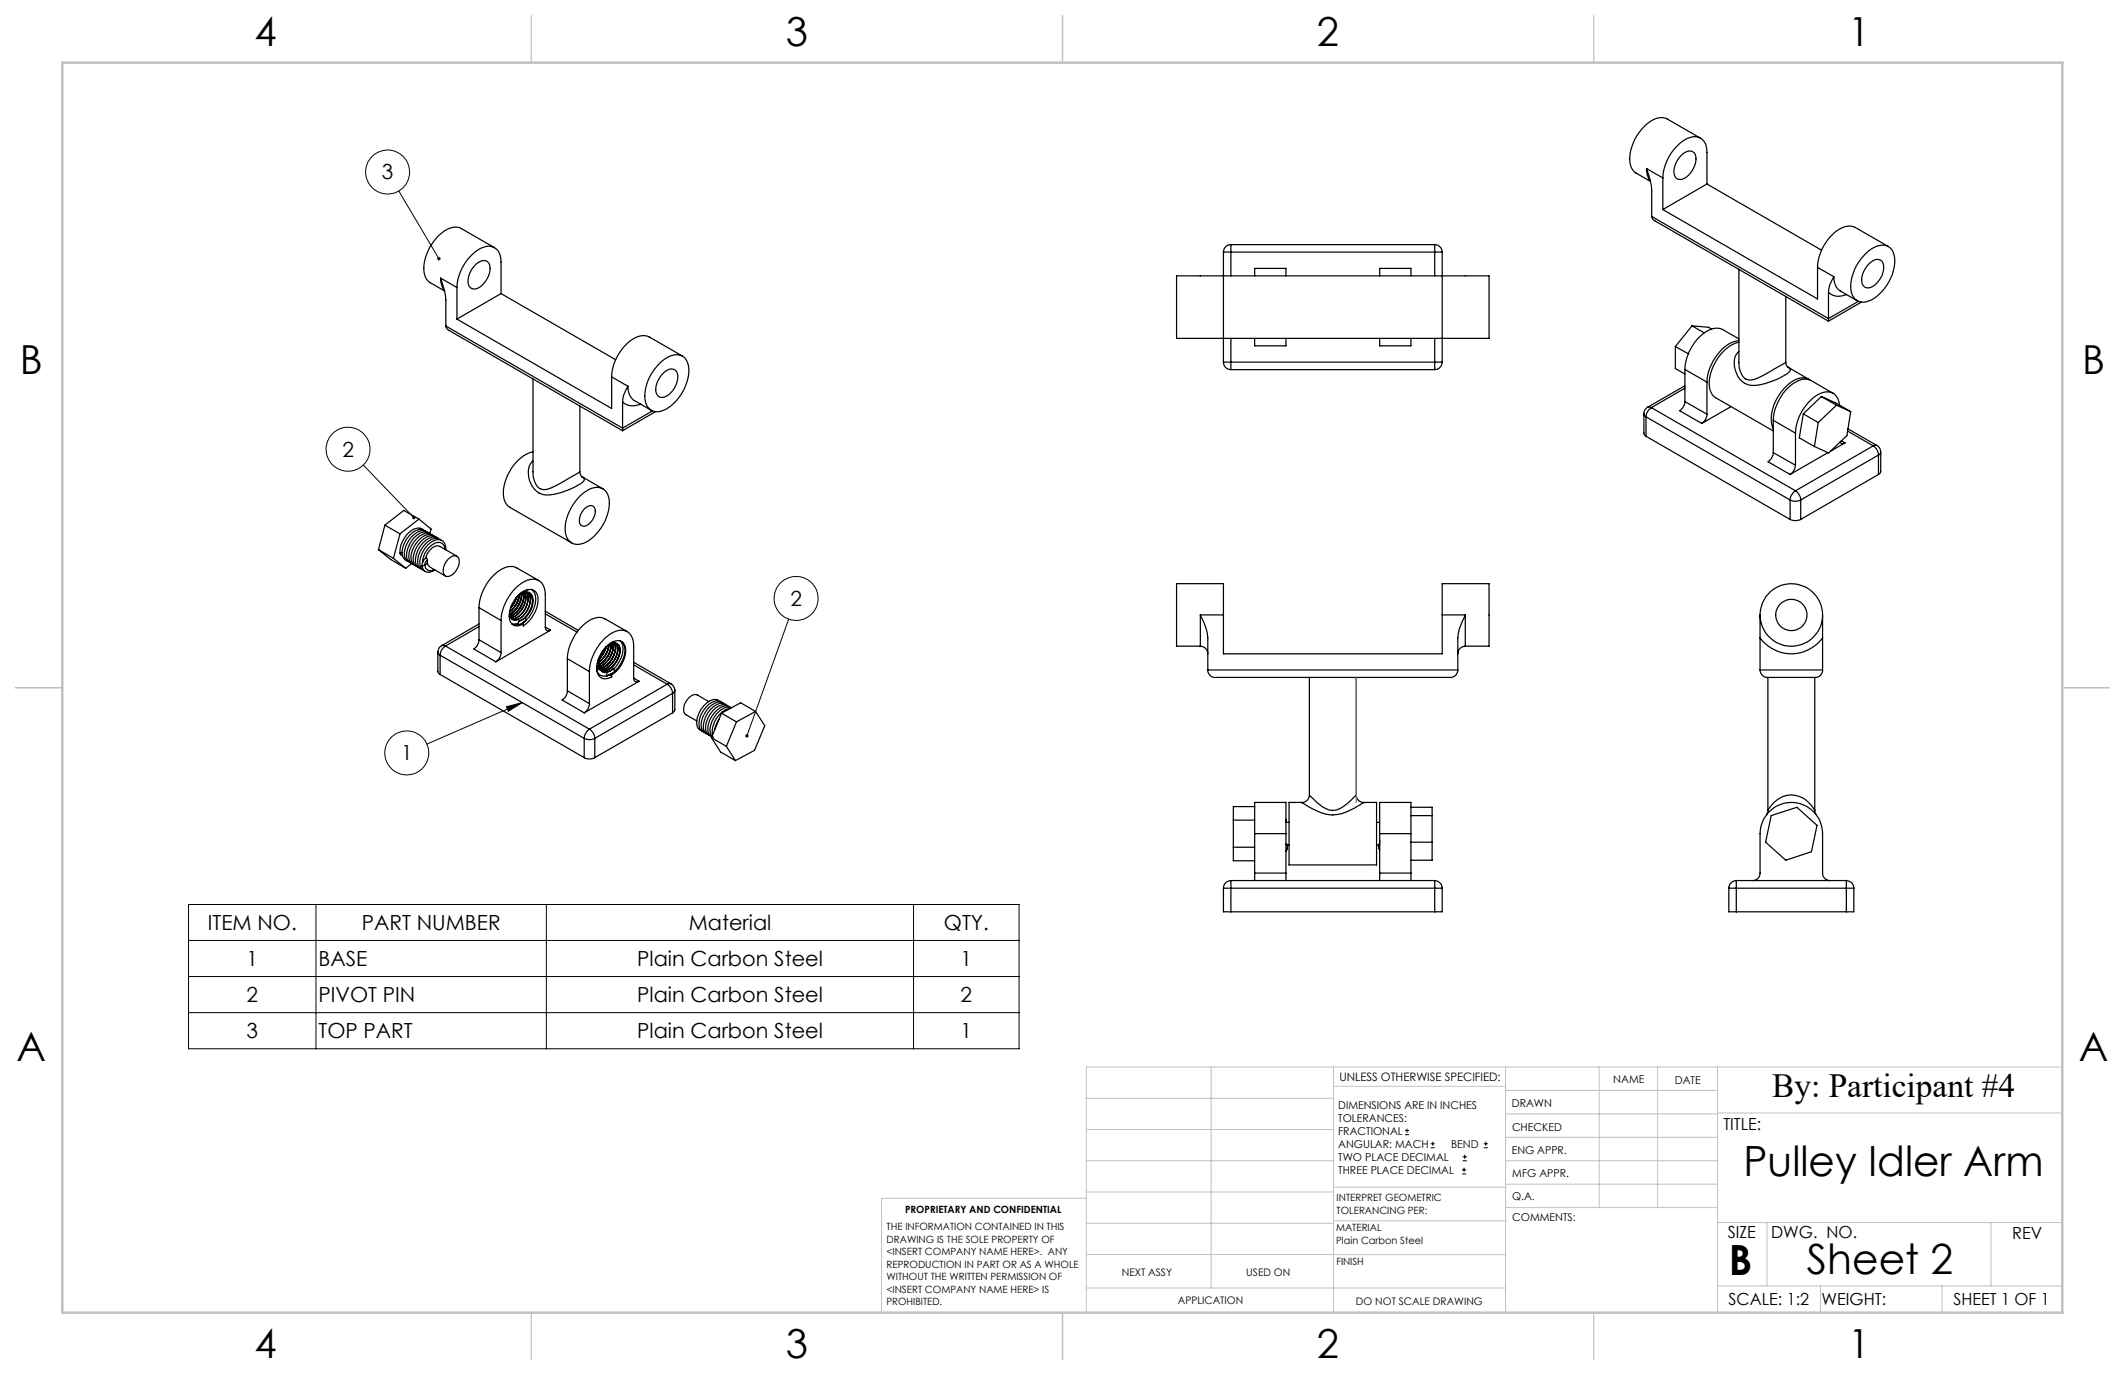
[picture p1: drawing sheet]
<svg xmlns="http://www.w3.org/2000/svg" width="432mm" height="279mm" viewBox="0 0 432 279" stroke-linecap="round" stroke-linejoin="round" font-family="sans-serif">
<g fill="none" stroke="#000" stroke-width=".25">
<path d="M334.6 34.3a15 15 0 0 1 1 4.4v5.3M334.6 34.3l.1 1.2 .6 1.1M334.6 34.3l3.3 1.9M337.9 36.2a9.5 9.5 0 0 1 5.3-8.2 2.51 2.51 0 0 1 3.6 2.3l.1 7.1M337.9 36.2v6.4M341.9 31.3a1.51 1.51 0 0 1 1.5-.6 1.51 1.51 0 0 1 1.2 1.1 4.5 4.5 0 0 1-3.1 4.7 1.38 1.38 0 0 1-1.4-1.9l.3-1 .4-1zM345.5 28.1l-6.7-3.9a3.6 3.6 0 0 0-4 .9 9.5 9.5 0 0 0-3.5 8.4 2.61 2.61 0 0 0 1.2 1.7l2.9 1.7M346.9 37.4l-9 5.2M346.9 37.4l23.2 13.4M89.5 56.5a15 15 0 0 1 1.1 4.4v5.4M89.5 56.5l.2 1.2 .5 1.2M89.5 56.5l3.4 1.9"/>
<path d="M92.9 58.4a9.5 9.5 0 0 1 5.3-8.1 2.51 2.51 0 0 1 3.6 2.3v7.1M92.9 58.4v6.4M96.8 53.6a1.51 1.51 0 0 1 1.6-.7 1.51 1.51 0 0 1 1.2 1.2 4.5 4.5 0 0 1-3.2 4.6 1.38 1.38 0 0 1-1.3-1.8l.2-1 .5-1zM100.5 50.3l-6.7-3.8a3.6 3.6 0 0 0-4.1 .8 9.5 9.5 0 0 0-3.4 8.4 2.61 2.61 0 0 0 1.1 1.7l2.9 1.7M101.8 59.7l-8.9 5.1M101.8 59.7l23.3 13.4M239.1 56.1h63.5v12.7h-63.5zM248.6 51.2v22.4M248.6 51.2h1.5M250.1 49.7v1.5M250.1 49.7a1.51 1.51 0 0 0-1.5 1.5M250.1 51.2v4.9"/>
<path d="M250.1 51.2h41.4M250.1 49.7h41.4M255 56.1v-1.6h6.3v1.6M280.4 56.1v-1.6h6.3v1.6M291.5 49.7v1.5M291.5 49.7a1.57 1.57 0 0 1 1.6 1.5M291.5 51.2h1.6M291.5 51.2v4.9M293.1 51.2v22.4M335.6 44l.3 .6 .4 .3 35.2 20.4M335.6 44l35.9 20.7M337.9 42.6l31.4 18.1v-6.4"/>
<path d="M353.3 54.7v18.9a4.1 4.1 0 0 0 1.4 3.4 2.78 2.78 0 0 0 2.6-.2l5.5-3.2M369.3 54.3l3.3 1.9M371.5 59.4a3.2 3.2 0 0 0 3.7 .5M371.5 59.4v5.3M372.6 56.2a5.9 5.9 0 0 0-1.1 3.2M372.6 56.2a3.2 3.2 0 0 0 1.3 2.9l3.5 2M379.2 51.5a4.1 4.1 0 0 1 4.6-1.3 4.1 4.1 0 0 1 1.1 4.2 9.5 9.5 0 0 1-5.2 6.8 2.51 2.51 0 0 1-3.6-2.4 9.7 9.7 0 0 1 3.1-7.3zM379.8 53.6l.5-.4a1.45 1.45 0 0 1 1.8-.4 1.45 1.45 0 0 1 .7 1.7 4.7 4.7 0 0 1-3 4 1.49 1.49 0 0 1-1.5-2.1l.5-1.5zM383.7 50.1l-6.7-3.9a3.8 3.8 0 0 0-4 .9 10.1 10.1 0 0 0-3.7 7.2M90.6 66.3l.5 .8 35.4 20.4M90.6 66.3l35.9 20.7M92.9 64.8l31.4 18.2v-6.4"/>
<path d="M108.3 77v18.9a4.1 4.1 0 0 0 1.4 3.4 2.7 2.7 0 0 0 2.5-.2l5.6-3.2M124.3 76.6l3.3 1.9M127.6 78.5a5.9 5.9 0 0 0-1.1 3.2M127.6 78.5a3.2 3.2 0 0 0 1.3 2.9l3.4 2M134.1 73.7a4.1 4.1 0 0 1 4.7-1.3 4.1 4.1 0 0 1 1 4.3 9.5 9.5 0 0 1-5.1 6.7 2.51 2.51 0 0 1-3.6-2.3 9.4 9.4 0 0 1 3-7.4zM134.8 75.8l.4-.3a1.46 1.46 0 0 1 1.8-.4 1.46 1.46 0 0 1 .7 1.7 4.7 4.7 0 0 1-2.9 4 1.49 1.49 0 0 1-1.5-2.1l.5-1.5zM138.7 72.4l-6.8-3.9a3.8 3.8 0 0 0-4 .9 10.1 10.1 0 0 0-3.6 7.2M248.6 73.6h1.5M248.6 73.6a1.51 1.51 0 0 0 1.5 1.5M250.1 73.6v1.5M250.1 68.8v4.8M250.1 73.6h41.4"/>
<path d="M250.1 75.1h41.4M255 68.8v1.5h6.3v-1.5M280.4 68.8v1.5h6.3v-1.5M291.5 73.6h1.6M291.5 73.6v1.5M291.5 68.8v4.8M293.1 73.6a1.57 1.57 0 0 1-1.6 1.5M340.4 70.4l2.7 1.5M340.4 70.4v4.5l2 1.1M342.4 78.4l-7.6 4.4M342.4 75.1l4.5 2.5M342.4 75.1v6.5"/>
<path d="M342.4 78.9l-6.8 3.9M343.8 66.2l-3.4 4.2M343.8 66.2l2.5 1.4M343.8 66.2l3.4 .3 .6 .4M346.9 77.6v6.6M353.3 69.6a8.3 8.3 0 0 0-5.4 5.5 5.5 5.5 0 0 0 .3 5.4l12.1 7.1M353.3 69.3a6.5 6.5 0 0 0-4.8 3.4l-1.1 2.1-.4 1.5-.1 1.3M353.3 68.9l-3.3-1.9a3.7 3.7 0 0 0-4 .8 10.3 10.3 0 0 0-3.6 7.3M353.3 71.4a2.99 2.99 0 0 0-.8 3.2 4 4 0 0 0 5.2 3.6 11.5 11.5 0 0 0 6-2.9 .53 .53 0 0 0-.4-.7M362.9 60.2v13.4l.1 .6 .4 .4M363.3 74.6l4.3 2.5M363.3 74.6h.1"/>
<path d="M367.8 77.2a3 3 0 0 0-3.7 .4 9.4 9.4 0 0 0-4.1 8.8l.3 .8M371.5 64.7v.6M372.5 79.9l-4.5-2.6a3.3 3.3 0 0 0-3.4 .5 10.1 10.1 0 0 0-4.3 7.6M377.6 61.2l-6.1 3.5M378.2 61.4l-6.7 3.9M108.3 91.8a8.3 8.3 0 0 0-5.5 5.5 5.5 5.5 0 0 0 .3 5.4l13.1 7.6M108.3 93.7a2.99 2.99 0 0 0-.9 3.2 4 4 0 0 0 5.2 3.5 11.5 11.5 0 0 0 6.1-2.8 .53 .53 0 0 0-.4-.7M117.8 95.9l.2 .6 .3 .4M117.8 82.5v13.4M118.3 96.9l4.2 2.4M126.5 87v.5M126.5 81.7a3.2 3.2 0 0 0 3.7 .4"/>
<path d="M126.5 81.7v5.3M132.6 83.5l-6.1 3.5M133.2 83.6l-6.7 3.9M334 84.1v4.1l.5 .5M334 84.1l.2 .3 .3 .3M334.5 84.7l29.2 16.9M334.5 84.7v4M334.5 88.7l29.2 16.9M334.8 82.8a1.43 1.43 0 0 0-.8 1.3M334.8 82.8l.3-.1 .5 .1M335.6 82.8a2.38 2.38 0 0 0-1.1 1.9M335.6 82.8l29.2 16.9"/>
<path d="M342.4 81.6a2.48 2.48 0 0 1-1.1 1.9l4.5 2.5M342.4 81.6l4.5 2.6M346.9 84.2a2.23 2.23 0 0 1-1.1 1.8M351.8 82.6l-6 3.4M360.3 92a2.48 2.48 0 0 1-1 1.8l4.4 2.6M360.3 85.4l4.5 2.6M360.3 92l4.5 2.5M360.3 85.4v6.6M364.8 94.5a2.38 2.38 0 0 1-1.1 1.9M364.8 99.7a2.48 2.48 0 0 1 1.1 1.9M364.8 99.7a2.38 2.38 0 0 0-1.1 1.9M364.8 88v6.5"/>
<path d="M366.4 84.1l3.1 1.8M366.4 84.1l-.8 4.9 3.1 1.7M369.5 85.9l-.8 4.8M370.1 80.6l3.1 1.7M370.1 80.6l-3.7 3.5M370.1 80.6l2.9 1.3 3.1 1.7M371.4 92l-7.7 4.4M373.2 82.3l-3.7 3.6M373.2 82.3l2.9 1.3M373.8 82.3a2.63 2.63 0 0 0-1.4-2.4 2.63 2.63 0 0 0-2.8 .2 9.8 9.8 0 0 0-4.8 7.9M373.9 89.8l.4 .3 .6-.1M374.2 89.6l.7 .4"/>
<path d="M374.9 90l-2.9 1.7M375.4 87.6l5.2 3M375.5 87.1l5.9 3.4M376.1 83.6l-.8 4.9-3.7 3.5-2.9-1.3M380.6 90.6a2.48 2.48 0 0 1 1.1 1.9M380.6 90.6l-15.8 9.1M381.4 90.5a1.56 1.56 0 0 1 .8 1.4M381.4 90.5h-.4l-.4 .1M381.7 92.5l-15.8 9.1M381.7 92.5v3.9M381.7 96.4l-15.8 9.2M382.2 91.9v3.9l-.1 .3-.4 .3"/>
<path d="M382.2 91.9l-.1 .3-.4 .3M76.9 111.7l2.5 2 3 1.8M76.9 111.7l3 1.8M78.2 106.7l-1.3 5M78.2 106.7l3.1 1.8M79.9 113.5l2.5 2M81.3 112.4l.1 .3 .4 .2M81.3 108.5l-1.4 5M81.7 112.3l-.4 .1M83.8 114.4l-1.4 1.1M85.1 105.5l-3.8 3M85.1 105.5l2.5 2-.3 .9"/>
<path d="M85.1 105.5l-3-1.8-3.9 3M85.8 115a1.46 1.46 0 0 0 1 1.3 1.46 1.46 0 0 0 1.6-.5M86.1 107.8a1.48 1.48 0 0 0-2-.3 5.5 5.5 0 0 0-2.8 4.9M86.3 114.9a1.15 1.15 0 0 0 .7 1 1.15 1.15 0 0 0 1.2-.2M86.3 114.9l-.5 .1M86.6 108.1a1.5 1.5 0 0 0-2-.3 5.3 5.3 0 0 0-2.9 4.9 1.22 1.22 0 0 0 1.2 1.2M86.9 114.4l.2 .6 .2 .1M86.9 113.8v.6M86.9 113.8l-.3-.5a2.05 2.05 0 0 0-.8 1.7M86.9 113.8a1.18 1.18 0 0 0-.6 1.1M86.9 113.8h.1M86.9 114.4l-.6 .5"/>
<path d="M87 108.4a1.48 1.48 0 0 0-2-.4 5.4 5.4 0 0 0-2.8 5 1.17 1.17 0 0 0 1.2 1.2M87.3 115.2l3.2 1.9M87.5 108.6a1.75 1.75 0 0 0-2.7 .1 5.1 5.1 0 0 0-2 5.1l.3 .4 .7 .3M87.9 108.9a1.47 1.47 0 0 0-2-.4 4.9 4.9 0 0 0-2.6 5.6l.3 .4 .7 .2M88.4 109.1a1.45 1.45 0 0 0-2-.3 5.4 5.4 0 0 0-2.9 4.9 1.17 1.17 0 0 0 1.2 1.3M88.8 109.4a1.75 1.75 0 0 0-2.7 .1 5.5 5.5 0 0 0-2.1 4.5 1.29 1.29 0 0 0 1.2 1.3M89.1 109.5a1.52 1.52 0 0 0-1.8-.2 5.1 5.1 0 0 0-2.7 5.5l.3 .5 .7 .2M89.4 111.1a1.64 1.64 0 0 0-2.2 .8l-.5 .7-.2 .9M89.4 111l3.5 2M89.6 109.7a1.52 1.52 0 0 0-1.9-.1 5 5 0 0 0-2.6 5.5l.3 .4 .4 .2M90.4 111.6a1.36 1.36 0 0 0-2.1-1.2 4.7 4.7 0 0 0-2.4 3.9M90.6 111.7a1.65 1.65 0 0 0-.6-1.7 1.65 1.65 0 0 0-1.8-.1 5.3 5.3 0 0 0-2.9 4.9l.2 .6 .3 .4 .4 .2"/>
<path d="M91.1 113.6l.3-.3a1.09 1.09 0 0 1 1.4-.3 1.09 1.09 0 0 1 .5 1.4 2.89 2.89 0 0 1-2.6 2.7 1.94 1.94 0 0 1-.2-2.7zM107.1 119.8a1.68 1.68 0 0 1 2.2 1.9 6.7 6.7 0 0 1-3 5.5v-.4M107.1 119.8h.1M107.1 119.8a5.8 5.8 0 0 0-3.5 6.3 1.66 1.66 0 0 0 2.7 .7M108 119.8a2.52 2.52 0 0 1 .8 2.8 6.5 6.5 0 0 1-2.7 4.1M109.5 118l-4.5-2.6a3.6 3.6 0 0 0-4 .9 10.3 10.3 0 0 0-3.7 7.2M117.9 100.7l.6-.5a3.4 3.4 0 0 1 4.5-.5 4.8 4.8 0 0 1 .5 4.6 9.6 9.6 0 0 1-5 6.1 2.55 2.55 0 0 1-3.6-2.3 9.6 9.6 0 0 1 3-7.4zM118.8 103.3l.4-.3a1.09 1.09 0 0 1 1.4-.1 1.09 1.09 0 0 1 .3 1.4 3.1 3.1 0 0 1-2.4 2.6 1.13 1.13 0 0 1-.7-1.5l.2-.9zM363.7 101.6a2.47 2.47 0 0 0 2.2 0M363.7 105.6a2.47 2.47 0 0 0 2.2 0M363.7 101.6v4M365.9 101.6v4"/>
<path d="M89 132.5v4l.4 .6M89 132.5l.4 .6M89.4 133.1l29.3 16.9M89.4 133.1v4M89.4 137.1l29.3 16.9M89.7 131.2a1.45 1.45 0 0 0-.7 1.3M89.7 131.2l.4-.1 .4 .2M90.5 131.3a2.38 2.38 0 0 0-1.1 1.8M90.5 131.3l29.3 16.9M97.3 130a2.33 2.33 0 0 1-1 1.9l4.5 2.6M97.3 126.8l-7.6 4.4M97.3 123.5l4.5 2.6"/>
<path d="M97.3 130l4.5 2.6M97.3 123.5v6.5M97.3 127.3l-6.8 4M101.8 132.6a2.48 2.48 0 0 1-1 1.9M101.8 126.1a9.8 9.8 0 0 1 5.3-8.2 2.55 2.55 0 0 1 3.7 2.4v7.1M101.8 126.1v6.5M104.1 126.9l.5 .1h.7M104.8 121.5l-.3 .9-.7 1M104.9 121.4l-.4 1-.8 1.1M105 121.4a4.6 4.6 0 0 1-1.2 2.2M105.1 121.3a1.9 1.9 0 0 1 2.8-.4 4 4 0 0 1-1.1 4.5M105.4 126.5l-.4 .3h-1"/>
<path d="M105.4 126.3l-.1 .7M105.4 126.2v.1M105.5 120.9a5.1 5.1 0 0 1-1.9 3.3M105.5 120.9a4.8 4.8 0 0 1-2 3.4M105.6 120.8a1.58 1.58 0 0 1 1.8-.5 1.58 1.58 0 0 1 .9 1.7 5.2 5.2 0 0 1-1.5 3.6M105.6 120.7a5 5 0 0 1-2.1 3.7M105.9 120.6a4.7 4.7 0 0 1-2.4 4.1M106 120.6a4.7 4.7 0 0 1-2.4 4.2M106 120.4a4.9 4.9 0 0 1-2.5 4.5M106.3 120.5a4.5 4.5 0 0 1-2.7 4.7M106.4 120.4a4.5 4.5 0 0 1-2.8 4.8M106.4 120.2a4.6 4.6 0 0 1-2.7 5.1h-.2"/>
<path d="M106.7 120.4a4.5 4.5 0 0 1-2.6 5h-.3M106.7 120.4a4.4 4.4 0 0 1-2.5 5l-.4 .1M106.8 125.6l.1 .4M106.8 125.4v.2M106.8 125.4l-1.4 .8M106.9 126l-1.6 1M106.9 126l-.8 .6 .2 .2M107 120.4a4.1 4.1 0 0 1-1.3 4.6 1.91 1.91 0 0 1-1.8 .7 2.86 2.86 0 0 0 2.9-2 3.7 3.7 0 0 0 .2-3.3M107.2 120.4a2.99 2.99 0 0 1-.1 3.6 2.77 2.77 0 0 1-3 1.9M107.3 120.4a2.32 2.32 0 0 1 .2 2.8 3.7 3.7 0 0 1-2.9 2.8 1.25 1.25 0 0 1-1.1-1.5M107.5 120.5a2.85 2.85 0 0 1 .1 3.7 3.7 3.7 0 0 1-2.2 2M110.8 127.4a.65 .65 0 0 0 .3 .7 .65 .65 0 0 0 .8 0"/>
<path d="M110.8 124.2l6.7 3.9M110.8 124.7l6.5 3.7M110.8 127.4l1.1 .7M111.9 128.1l-11.1 6.4M115.3 133.8l4.5 2.7M115.3 133.8v6.6M119.8 136.5a9.7 9.7 0 0 1 5.3-8.2 2.51 2.51 0 0 1 3.6 2.3l.1 7.2M119.8 136.5v6.5M121.3 136.3a1.5 1.5 0 0 0 2 1l.8-.2M121.8 135.4a4.6 4.6 0 0 0 2.7-4.7 4.4 4.4 0 0 1-2.7 4.8M122.2 136.3a3 3 0 0 0 3.1-1.9 3.7 3.7 0 0 0 .4-3.3 1.34 1.34 0 0 0-1.8-.1 4.6 4.6 0 0 0-2.1 4.6 1.23 1.23 0 0 0 1.6 1M122.4 136.4a4 4 0 0 0 3.5-3.5 1.67 1.67 0 0 0-.9-2.3 4 4 0 0 0-3.3 3.7 1.88 1.88 0 0 0 1.1 2.4l.6-.1"/>
<path d="M123.1 131.5l-.6 1.4-.5 .7M123.1 131.8a5.7 5.7 0 0 1-1.6 2.4M123.2 131.4a5.4 5.4 0 0 1-1.3 2.3M123.4 136.6l-.2 .8M123.4 136.6h.1M123.4 131.2a5.6 5.6 0 0 0-1.9 5.9 1.84 1.84 0 0 0 2.8 .5M123.4 131.2a2.33 2.33 0 0 1 3.2-.6 4.3 4.3 0 0 1-.7 5l-.7 .9-.9 .7M123.4 131.2h.1M123.7 131a4.8 4.8 0 0 1-2 3.4M123.7 131.1a4.9 4.9 0 0 1-2 3.4M123.8 130.9a5.2 5.2 0 0 1-2.4 3.9M124.1 137.1l.2 .5"/>
<path d="M124.1 137v.1M124.1 137l-.9 .4M124.1 137l.2 .2M124.1 130.9a4.7 4.7 0 0 1-2.4 4.1M124.1 130.9a4.7 4.7 0 0 1-2.4 4.2M124.2 130.6a4.6 4.6 0 0 1-2.9 4.7M124.3 137.2v.4M124.5 130.5a4.3 4.3 0 0 1-3.1 5.1M124.7 135.8l-.8 .6-.5 .2M124.7 135.8a2.11 2.11 0 0 1-2.3 .6M124.7 135.8v.1M124.7 135.9l.2 .5"/>
<path d="M124.8 130.7a4.2 4.2 0 0 1-2.7 5l-.2 .1M124.8 130.7a4 4 0 0 1-1.5 4.4l-1.4 .7M124.8 130.6a4.1 4.1 0 0 1-1.5 4.6l-.6 .4-1.1 .3M124.9 130.5a1.84 1.84 0 0 1 .5 2.1 4.4 4.4 0 0 1-3.4 3.5 4 4 0 0 0 3.4-3.4 1.84 1.84 0 0 0-.5-2.1M124.9 136.4l-1.7 1M125.3 130.8a4 4 0 0 1-1.5 4.6 1.87 1.87 0 0 1-2.6 .3M125.3 130.8a2.19 2.19 0 0 1 .3 2.9 3.8 3.8 0 0 1-3.2 2.6l-.2-.1M126 130.2a2.36 2.36 0 0 1 .5 2.6 6.7 6.7 0 0 1-1.8 3.1M126.2 130.3a2.39 2.39 0 0 1 .7 2.7 6.9 6.9 0 0 1-2 3.4M127.5 128.3l-4.6-2.5a3.6 3.6 0 0 0-3.9 .8 10.3 10.3 0 0 0-3.7 7.2M128.8 137.8a.67 .67 0 0 0 .3 .7 .67 .67 0 0 0 .8-.1M128.8 134.6l7.5 4.4"/>
<path d="M128.8 135.1l6.8 3.9M128.8 137.8l1.1 .6M129.9 138.4l-11.2 6.5M135.6 139a2.38 2.38 0 0 1 1.1 1.9M135.6 139l-15.8 9.2M136.3 139a1.56 1.56 0 0 1 .8 1.3M136.3 139l-.3-.1-.4 .1M243.9 131.3a1.57 1.57 0 0 1 1.5 1.6M243.9 125a10.7 10.7 0 0 1 1.5 4.6v6.5M243.9 125v6.3M243.9 125h4.7M245.4 136.1a1.49 1.49 0 0 0 1.5 1.6h47.8a1.55 1.55 0 0 0 1.5-1.6"/>
<path d="M245.4 136.1h50.8M248.6 125v-6.4h-9.5v12.7h4.8M248.6 125v7.9h44.5v-7.9M266.1 137.7v23.8M275.6 137.7v23.8M293.1 125v-6.4h9.5v12.7h-4.9M293.1 125h4.6M297.7 131.3a1.51 1.51 0 0 0-1.5 1.6M297.7 125a10.7 10.7 0 0 0-1.5 4.6v6.5M297.7 125v6.3M357.6 129.6a7.8 7.8 0 0 0 12.7 0M357.6 125v4.6"/>
<path d="M357.6 136.1a1.49 1.49 0 0 0 1.6 1.6h9.6a1.49 1.49 0 0 0 1.5-1.6M357.6 136.1h12.7M357.6 129.6v6.5M359.2 137.7v27M368.8 137.7v27M370.3 125v4.6M370.3 129.6v6.5M115.3 140.4a2.33 2.33 0 0 1-1.1 1.8l4.5 2.7M115.3 140.4l4.5 2.6M118.7 150a2.47 2.47 0 0 0 2.2 0M118.7 154a2.19 2.19 0 0 0 2.2 0M118.7 150v4"/>
<path d="M119.8 143a2.23 2.23 0 0 1-1.1 1.9M119.8 148.2a2.38 2.38 0 0 1 1.1 1.8M119.8 148.2a2.48 2.48 0 0 0-1.1 1.8M120.9 150v4M136.7 140.9l-15.8 9.1M136.7 140.9v4M136.7 144.9l-15.8 9.1M137.1 140.3v3.9l-.4 .7M137.1 140.3l-.4 .6M144 142.6l-2.3-1.4a2.09 2.09 0 0 0-2.4 1.4 2.01 2.01 0 0 0 .1 2.6l2.2 1.3M144.6 149.9l3 1.8M144.6 149.9l1.8 2.9 3 1.8"/>
<path d="M146 142.3a2.13 2.13 0 0 0-2.4 .5 5.4 5.4 0 0 0-2 4.6 1.25 1.25 0 0 0 1.2 1.1M146.1 146.2l-.5 .9-.4 1.1M146.5 142.6a2.19 2.19 0 0 0-2.4 .5 4.8 4.8 0 0 0-1.8 5.1l.3 .4 .6 .2M146.6 144.9l3 1.8M146.6 144.9l-2 5M146.9 142.8a2.19 2.19 0 0 0-2.4 .6 5.3 5.3 0 0 0-2 4.5 1.11 1.11 0 0 0 1.2 1.1M147.4 143.1a2.13 2.13 0 0 0-2.4 .5 5.4 5.4 0 0 0-2.1 4.6 1.25 1.25 0 0 0 1.2 1.1M147.6 151.7l1.8 2.9M147.8 143.3a2.19 2.19 0 0 0-2.4 .6 5.4 5.4 0 0 0-2 4.5 1.25 1.25 0 0 0 1.2 1.1M148.3 143.6a2.13 2.13 0 0 0-2.4 .5 4.8 4.8 0 0 0-1.8 5.2l.3 .3 .6 .2M148.4 143.9a4.9 4.9 0 0 0-3.6 5.4M148.6 143.8a3.1 3.1 0 0 0-3.5 1.9 3.3 3.3 0 0 0-.4 3.9"/>
<path d="M149.6 146.7l-2 5M153.5 144.6l-3.9 2.1M153.5 144.6l1.9 2.9-2.1 5-3.9 2.1M153.5 144.6l-3-1.8-3.9 2.1M250.1 178.9a1.51 1.51 0 0 0-1.5 1.6M250.1 178.9v1.6M250.1 178.9h41.4M250.6 172.2h4.4M250.6 166.7h4.4M255 177.4v1.5M255 169.4v-6.3h6.3v6.3M255 163.9h-4.4v11h4.4"/>
<path d="M255 177.4h6.3M255 169.4h6.3M255 169.4v8M261.3 166.5v.6h.6M261.3 177.4v1.5M261.3 171.5l.2 .1M261.3 169.4v8M261.5 171.6h.1M261.6 171.6v.9l-.3 .5M261.6 171.7h.3M264.5 163.1h.1M264.5 163.1h-2.6v12.7h17.8v-12.7h-2.6"/>
<path d="M264.5 163.1h.1a15.5 15.5 0 0 0 5.9 2.5 10.8 10.8 0 0 0 6.1-2.2l.5-.3M266.1 161.5a1.49 1.49 0 0 1-1.6 1.6M266.1 161.5l.1 .2a9.6 9.6 0 0 0 4.3 3h.3a6.8 6.8 0 0 0 4.4-2.8l.4-.4M275.6 161.5a1.49 1.49 0 0 0 1.5 1.6M277.1 163.1h.1M279.7 167.1h.7M280.2 172.5l.2 .2M280.4 171.2l-.2 1.3v-.8M280.4 170.7l-.1 1h-.6M280.4 177.4v1.5M280.4 169.4v-6.3h6.3v6.3M280.4 177.4h6.3"/>
<path d="M280.4 169.4h6.3M280.4 169.4v8M286.7 177.4v1.5M286.7 165.7h4.3M286.7 171.1h4.3M286.7 164h4.3v10.8h-4.3M286.7 169.4v8M291.5 178.9v1.6M291.5 178.9a1.57 1.57 0 0 1 1.6 1.6M352.8 178.9v1.6M352.8 178.9a1.57 1.57 0 0 0-1.5 1.6M352.8 178.9h22.4"/>
<path d="M356.1 178.9a1.45 1.45 0 0 0 1.5-1.5v-8a6.3 6.3 0 0 1 6.4-6.3 6.3 6.3 0 0 1 6.3 6.3v8a1.51 1.51 0 0 0 1.6 1.5M359.2 164.7l-.2 .8M359.2 164.7a5.1 5.1 0 0 1 7.8-2.1l1 .9 .8 1.2M359.9 165.7l5.2-1.7 4.1 3.7-1.1 5.4-5.2 1.7-4.1-3.7zM368.8 164.7l.2 .8M375.2 178.9a1.51 1.51 0 0 1 1.5 1.6M375.2 178.9v1.6M248.6 180.5h1.5M248.6 180.5v4.8h1.5M250.1 180.5h41.4M250.1 180.5v4.8M250.1 185.3h41.4"/>
<path d="M291.5 180.5h1.6M291.5 180.5v4.8M293.1 180.5v4.8h-1.6M351.3 180.5h1.5M351.3 180.5v4.8h1.5M352.8 180.5h22.4M352.8 185.3h22.4M352.8 180.5v4.8M375.2 180.5h1.5M375.2 180.5v4.8M376.7 180.5v4.8h-1.5"/>
<circle cx="364" cy="125" r="3.2"/>
<circle cx="364" cy="125" r="6.4"/>
</g>
<g fill="none" stroke="#000" stroke-width=".2">
<path d="M81 38.8l8.2 13.8M73.8 94.5l10.3 10.7M160.3 125.8l-8.5 23.7M102.9 143.6l3.2-.8-2.8 1.7zM106.1 142.8l-19.4 8.4M38.3 183.8h168.8v29.3h-168.8zM38.3 191.1h168.8M38.3 198.4h168.8M64.2 183.8v29.3M111 183.8v29.3M185.6 183.8v29.3M38.3 205.8h168.8"/>
<path d="M285.5 230.6h.8M285.5 229.7h.8M285.9 229.3v.9M290.7 233.2h.8M290.7 232.4h.8M291.1 232v.8M297.1 238.5h.8M297.1 237.7h.8M297.2 235.9h.9M297.2 235.1h.9M297.5 237.3v.8M297.6 234.6v.9"/>
<path d="M301.5 233.2h.8M301.5 232.4h.8M301.9 232v.8"/>
<circle cx="78.8" cy="35" r="4.5"/>
<circle cx="70.7" cy="91.3" r="4.5"/>
<circle cx="161.8" cy="121.6" r="4.5"/>
<circle cx="82.7" cy="153" r="4.5"/>
</g>
<g fill="none" stroke="#c0c0c0" stroke-width=".2">
<path d="M246.1 216.8v44.9M271 216.8v49.9M305.9 216.8v49.9M324.9 216.8v28.6M336.8 216.8v28.6M349 216.8v49.9M419.1 216.8h-198.4v49.9M220.7 235.9h50.3M220.7 229.5h50.3M220.7 223.2h50.3M271 220.7h34.9M305.9 231.1h43.1"/>
<path d="M305.9 226.3h43.1M305.9 221.6h43.1M305.9 235.9h43.1M349 226.2h70.1M220.7 248.6h50.3M220.7 242.2h50.3M220.7 254.9h50.3M220.7 243.5h-41.6v23.2M271 255h34.9M271 248.1h35M271 241.2h35M305.9 240.6h43.1"/>
<path d="M306 245.4h43M349 248.4h70.1M359.1 248.4v12.9M404.6 248.4v12.9M220.7 261.7h85.2M349 261.3h70.1M369.9 261.3v5.4M394.6 261.3v5.4"/>
</g>
<path d="M108 3.2v9.5M215.9 3.2v9.5M323.8 3.2v9.5M3.1 139.7h9.6M419.1 139.7h9.5M108 266.7v9.6M215.9 266.7v9.6M323.8 266.7v9.6" fill="none" stroke="#c0c0c0" stroke-width=".25"/>
<path d="M12.7 12.7h406.4v254h-406.4z" fill="none" stroke="#c0c0c0" stroke-width=".5"/>
<path d="M275.6 137.7v25.4" fill="none" stroke="#808080" stroke-width=".25"/>
<path d="M89 52.3l-.1 .1a.33 .33 0 0 0 0 .4 .33 .33 0 0 0 .5 0l-.2-.2 .2 .2a.34 .34 0 0 0 .1-.4 .34 .34 0 0 0-.5-.1zM151.5 149.3l-.1 .4 .3 .2 .1-.4-.1 .4a.35 .35 0 0 0 .4-.5 .35 .35 0 0 0-.6-.1zM102.9 143.6l3.2-.8-2.8 1.7zM83.9 104.9v.1a.33 .33 0 0 0 0 .4 .33 .33 0 0 0 .4 0l-.2-.2 .2 .2a.34 .34 0 0 0 0-.4 .34 .34 0 0 0-.4-.1z" fill="#000"/>
<g font-size="8.5">
<text x="354.3" y="239">Pulley Idler Arm</text>
<text x="351.3" y="259">B</text>
<text x="367.2" y="258.9">Sheet 2</text>
</g>
<g font-size="8.1">
<text x="51.7" y="9.3">4</text>
<text x="159.7" y="9.3">3</text>
<text x="267.6" y="9.3">2</text>
<text x="375.6" y="9.3">1</text>
<text x="4" y="76">B</text>
<text x="423.1" y="76">B</text>
<text x="3.3" y="215.7">A</text>
<text x="422.4" y="215.7">A</text>
<text x="51.7" y="276">4</text>
<text x="159.7" y="276">3</text>
<text x="267.6" y="276">2</text>
<text x="375.6" y="276">1</text>
</g>
<text font-size="6.9" x="360.1" y="222.9">By: Participant #4</text>
<g font-size="4.2">
<text x="77.6" y="36.5">3</text>
<text x="69.6" y="92.8">2</text>
<text x="160.6" y="123.1">2</text>
<text x="81.5" y="154.5">1</text>
<text x="42.2" y="189">ITEM NO.</text>
<text x="73.5" y="189">PART NUMBER</text>
<text x="139.9" y="189">Material</text>
<text x="191.8" y="189">QTY.</text>
<text x="50.1" y="196.3">1</text>
<text x="64.7" y="196.3">BASE</text>
<text x="129.5" y="196.3">Plain Carbon Steel</text>
<text x="195.2" y="196.3">1</text>
<text x="50.1" y="203.6">2</text>
<text x="64.7" y="203.6">PIVOT PIN</text>
<text x="129.5" y="203.6">Plain Carbon Steel</text>
<text x="195.2" y="203.6">2</text>
<text x="50.1" y="210.9">3</text>
<text x="64.7" y="210.9">TOP PART</text>
<text x="129.5" y="210.9">Plain Carbon Steel</text>
<text x="195.2" y="210.9">1</text>
</g>
<g font-size="3.4">
<text x="350.2" y="229.5">TITLE:</text>
<text x="351.1" y="251.6">SIZE</text>
<text x="359.9" y="251.6">DWG. NO.</text>
<text x="408.9" y="251.7">REV</text>
<text x="351.2" y="265.2">SCALE: 1:2</text>
<text x="370.1" y="265.3">WEIGHT:</text>
<text x="396.9" y="265.2">SHEET 1 OF 1</text>
</g>
<text font-size="2.4" x="272.2" y="219.7">UNLESS OTHERWISE SPECIFIED:</text>
<g font-size="2.2">
<text x="327.8" y="220.1">NAME</text>
<text x="340.3" y="220.2">DATE</text>
<text x="271.9" y="225.3">DIMENSIONS ARE IN INCHES</text>
<text x="271.9" y="227.9">TOLERANCES:</text>
<text x="307.2" y="224.9">DRAWN</text>
<text x="271.9" y="230.6">FRACTIONAL</text>
<text x="271.9" y="233.2">ANGULAR: MACH</text>
<text x="294.9" y="233.2">BEND</text>
<text x="307.3" y="229.8">CHECKED</text>
<text x="271.9" y="235.9">TWO PLACE DECIMAL</text>
<text x="271.9" y="238.5">THREE PLACE DECIMAL</text>
<text x="307.2" y="234.5">ENG APPR.</text>
<text x="307.3" y="239.2">MFG APPR.</text>
<text x="307.3" y="243.9">Q.A.</text>
<text x="307.3" y="248.1">COMMENTS:</text>
</g>
<g font-size="2.1">
<text x="227.9" y="259.2">NEXT ASSY</text>
<text x="253.3" y="259.2">USED ON</text>
<text x="239.3" y="265">APPLICATION</text>
<text x="275.5" y="265.1">DO NOT SCALE DRAWING</text>
</g>
<g font-size="2">
<text x="271.6" y="244.1">INTERPRET GEOMETRIC</text>
<text x="180.2" y="250">THE INFORMATION CONTAINED IN THIS</text>
<text x="183.9" y="246.4">PROPRIETARY AND CONFIDENTIAL</text>
<text x="271.5" y="250.2">MATERIAL</text>
<text x="271.6" y="246.6">TOLERANCING PER:</text>
<text x="180.2" y="252.5">DRAWING IS THE SOLE PROPERTY OF</text>
<text x="180.2" y="255.1">&lt;INSERT COMPANY NAME HERE&gt;. ANY</text>
<text x="180.2" y="257.6">REPRODUCTION IN PART OR AS A WHOLE</text>
<text x="271.5" y="252.7">Plain Carbon Steel</text>
<text x="271.5" y="257">FINISH</text>
<text x="180.2" y="260.1">WITHOUT THE WRITTEN PERMISSION OF</text>
<text x="180.2" y="262.6">&lt;INSERT COMPANY NAME HERE&gt; IS</text>
<text x="180.2" y="265.2">PROHIBITED.</text>
</g>
</svg>
